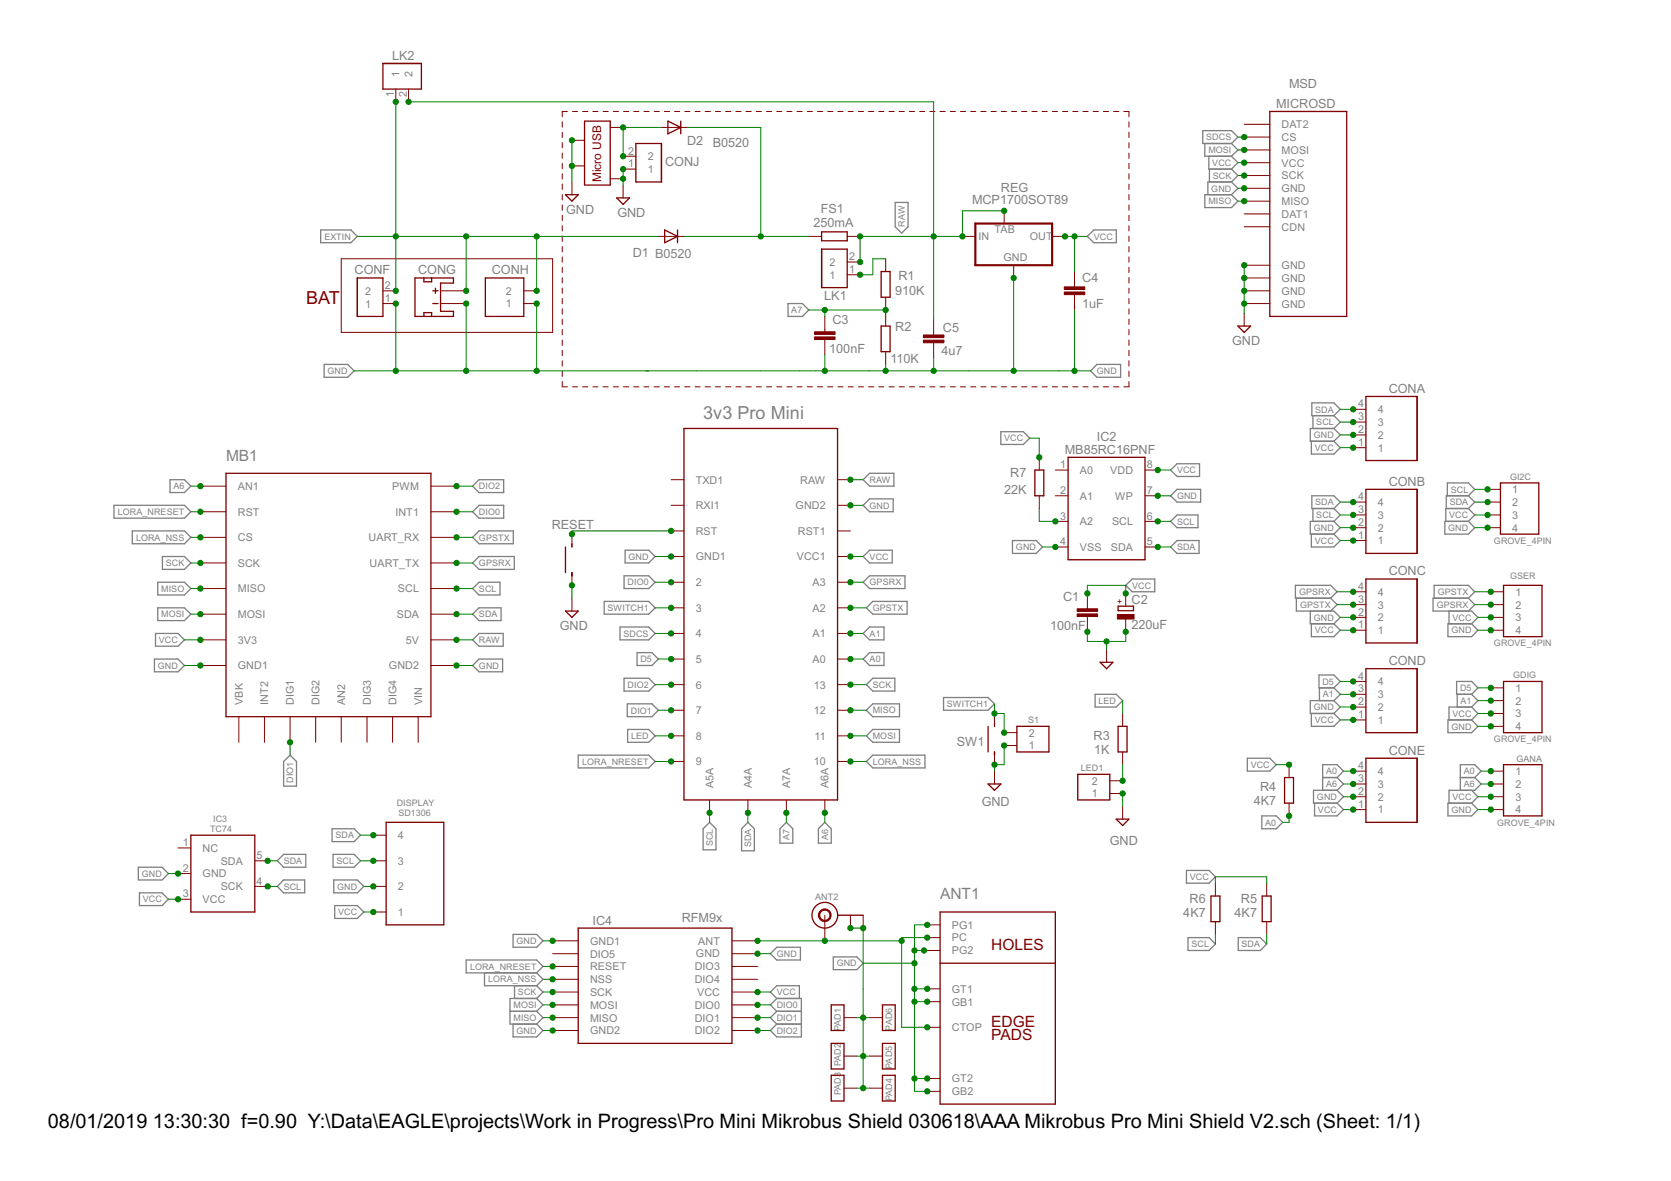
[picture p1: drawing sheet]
<svg xmlns="http://www.w3.org/2000/svg" width="297mm" height="210mm" viewBox="0 0 297 210" stroke-linecap="round" stroke-linejoin="round" font-family="sans-serif">
<g fill="none" stroke="#808080" stroke-width=".23">
<path d="M159.1 36h2.3v4.3l-1.1 1.1-1.2-1.1zM213.8 23.2h5.1l1.1 1.2-1.1 1.1h-5.1zM214.2 34.6h4.7l1.1 1.2-1.1 1.1h-4.7zM214.2 25.5v2.3h4.7M214.9 27.8v2.3h4M215 30.1v2.2M218.9 32.3l1.1 1.2-1.1 1.1M218.9 32.3h-4.2v2.3M218.9 27.8l1.1 1.1-1.1 1.2M218.9 25.5l1.1 1.1-1.1 1.2M218.9 30.1l1.1 1.1-1.1 1.1M57 40.9h5.4l1.1 1.1-1.1 1.1h-5.4z"/>
<path d="M140.1 54h2.5l1.2 1.1-1.2 1.1h-2.5zM193.3 42l1.1-1.1h4v2.2h-4zM57.6 64.8h4.2l1.1 1.1-1.1 1.2h-4.2zM177.9 76.7h4l1.1 1.2-1.1 1.1h-4zM195 64.8h4.2v2.3h-4.2l-1.1-1.2zM233.1 78.4v2.3h4l1.2-1.1-1.2-1.2M233.2 71.6h3.9l1.2 1.1-1.2 1.2h-3.9zM233.4 73.9v2.3M237.1 76.2h-4.2v2.2h4.2M237.1 76.2l1.2 1.1-1.2 1.1M237.1 73.9l1.2 1.1-1.2 1.2M20.3 89.8h12.5l1.1 1.2-1.1 1.1h-12.5z"/>
<path d="M23.5 94.4h9.3l1.1 1.1-1.1 1.1h-9.3zM28.9 98.9h3.9l1.1 1.2-1.1 1.1h-3.9zM30.2 85.3h2.6l1.1 1.1-1.1 1.1h-2.6zM84 91l1.2-1.2h4.3v2.3h-4.3zM84 86.4l1.2-1.1h4.3v2.2h-4.3zM84 95.5l1.2-1.1h6v2.2h-6zM111.1 97.8h4.2l1.2 1.1-1.2 1.2h-4.2zM153.4 89.8l1.2-1.1h4.2v2.3h-4.2zM153.4 98.9l1.2-1.1h4v2.3h-4zM154.6 84.1h4.3v2.3h-4.3l-1.2-1.1zM180 96.1h4.2l1.1 1.1-1.1 1.2h-4.2zM208.1 88.1l1.1-1.1h4.2v2.2h-4.2z"/>
<path d="M208.1 97.2l1.1-1.1h3.9v2.3h-3.9zM208.1 83.5l1.1-1.1h4v2.3h-4zM208.1 92.7l1.1-1.2h3.8v2.3h-3.8zM233.1 94.9v2.3h4l1.2-1.1-1.2-1.2M233.2 88.1h3.9l1.2 1.1-1.2 1.2h-3.9zM233.4 90.4v2.3M237.1 92.7l1.2 1.1-1.2 1.1M237.1 92.7h-4.2v2.2h4.2M237.1 90.4l1.2 1.1-1.2 1.2M256.8 92.7h4.2l1.1 1.1-1.1 1.1h-4.2zM257.3 88.1v-2.3h3.7l1.1 1.2-1.1 1.1M261 90.4l1.1 1.1-1.1 1.2"/>
<path d="M261 90.4h-4v2.3M261 88.1h-3.9v2.3M261 88.1l1.1 1.1-1.1 1.2M27.5 117.1h4.1l1.2 1.2-1.2 1.1h-4.1zM27.6 112.6h4l1.2 1.1-1.2 1.2h-4zM28 108h4.8l1.1 1.2-1.1 1.1h-4.8zM28 103.5h4.8l1.1 1.1-1.1 1.1h-4.8zM84 118.3l1.2-1.2h4.1v2.3h-4.1zM84 113.7l1.2-1.1h4.3v2.3h-4.3zM84 109.2l1.2-1.2h3.9v2.3h-3.9zM84 104.6l1.2-1.1h3.7v2.2h-3.7zM84 100.1l1.2-1.2h6.2v2.3h-6.2z"/>
<path d="M107.4 106.9h7.9l1.2 1.1-1.2 1.2h-7.9zM110.2 111.4h5.1l1.2 1.2-1.2 1.1h-5.1zM110.9 102.3h4.4l1.2 1.2-1.2 1.1h-4.4zM113.2 116h2.7l1.1 1.1-1.1 1.2h-2.7zM153.4 112.6l1.2-1.2h2.5v2.3h-2.5zM153.4 103.5l1.2-1.2h6.3v2.3h-6.3zM153.4 117.1l1.2-1.1h2.5v2.3h-2.5zM154 108l1.2-1.1h6v2.3h-6zM200.1 104l1.2-1.1h4v2.3h-4zM230.3 104h6.2l1.2 1.2-1.2 1.1h-6.2zM230.4 106.3v2.3h6.7l1.2 1.1-1.2 1.2M232.9 108.6v2.3h4.2"/>
<path d="M233.1 110.9v2.3h4l1.2-1.2-1.2-1.1M234.5 120h2.6l1.2 1.1-1.2 1.2h-2.6zM236.5 106.3l1.2 1.2-1.2 1.1M254.9 106.3v-2.3h6.1l1.1 1.2-1.1 1.1M257.4 110.9h4.2l1.1 1.1-1.1 1.2h-4.2zM257.6 108.6v2.3M261 106.3h-6.3v2.3h6.9l1.1 1.1-1.1 1.2M261 106.3l1.1 1.2-1.1 1.1M50.4 135.3l1.2-1.1 1.1 1.1v4.4h-2.3zM102.8 134.2h12.5l1.2 1.1-1.2 1.2h-12.5zM110.9 120.5h4.4l1.2 1.2-1.2 1.1h-4.4zM111.5 125.1h4.4l1.1 1.1-1.1 1.2h-4.4z"/>
<path d="M111.6 129.6h3.7l1.2 1.2-1.2 1.1h-3.7zM154 130.8l1.2-1.2h4.7v2.3h-4.7zM154 121.7l1.2-1.2h3.9v2.3h-3.9zM154 126.2l1.2-1.1h4.7v2.3h-4.7zM154 135.3l1.2-1.1h9.2v2.3h-9.2zM167.7 124h7.9l1.2 1.1-1.2 1.1h-7.9zM194.7 123.4h3.7l1.2 1.1-1.2 1.2h-3.7zM221.7 134.8h4l1.2 1.1-1.2 1.2h-4zM233.1 126.8v2.3h4l1.2-1.1-1.2-1.2M234.5 122.3v2.2M235.1 138.2h2.6M237.1 124.5h-4.2v2.3h4.2"/>
<path d="M237.1 124.5l1.2 1.2-1.2 1.1M237.1 122.3l1.2 1.1-1.2 1.1M237.7 138.2l1.1 1.1-1.1 1.2M237.7 138.2l1.1-1.1-1.1-1.2h-2.6v4.6M257.4 128h4.2l1.1 1.1-1.1 1.1h-4.2zM258.9 121.1h2.7l1.1 1.2-1.1 1.1h-2.7zM259 123.4v2.3M259.6 138.2h2.5M261.6 125.7h-4v2.3M261.6 125.7l1.1 1.1-1.1 1.2M261.6 123.4l1.1 1.1-1.1 1.2M262.1 138.2l1.2 1.1-1.2 1.2h-4.5v2.2"/>
<path d="M262.1 138.2l1.2-1.1-1.2-1.2h-2.5v4.6M24.6 154.1h4.2l1.1 1.2-1.1 1.1h-4.2zM24.8 158.7h4l1.1 1.1-1.1 1.2h-4zM50.4 156.4h3.8v2.3h-3.8l-1.1-1.2zM50.4 151.8h4v2.3h-4l-1.1-1.1zM59 147.3h3.9l1.2 1.1-1.2 1.2h-3.9zM59.2 151.8h3.7l1.2 1.2-1.2 1.1h-3.7zM59.3 156.4h4.2l1.2 1.1-1.2 1.2h-4.2zM126.1 146.2l1.2 1.1v3.7h-2.3v-3.7zM132.9 146.2l1.2 1.1v3.9h-2.3v-3.9zM139.8 146.2l1.1 1.1v2.6h-2.3v-2.6zM145.5 147.3l1.1-1.1 1.2 1.1v2.6h-2.3z"/>
<path d="M210.9 154.7h4l1.1 1.1-1.1 1.2h-4zM224.3 145h2.6l1.1 1.2-1.1 1.1h-2.6zM233.7 142.7v2.3h4l1.1-1.1-1.1-1.2M237.7 140.5l1.1 1.1-1.1 1.1M237.7 140.5h-4.2v2.2h4.2M257.4 142.7h4.2l1.1 1.2-1.1 1.1h-4.2zM261.6 140.5l1.1 1.1-1.1 1.1M59.5 161h4l1.2 1.1-1.2 1.1h-4zM82.9 170.6h12.5l1.1 1.2-1.1 1.1h-12.5zM86.1 172.9v2.3h9.3M90.7 179.7h4.7M91.2 166.1h4.2l1.1 1.1-1.1 1.2h-4.2z"/>
<path d="M91.5 175.2v2.3M95.4 177.5h-4.7v4.5h4.7M95.4 177.5l1.1 1.1-1.1 1.1M95.4 179.7l1.1 1.2-1.1 1.1M95.4 175.2l1.1 1.1-1.1 1.2M95.4 172.9l1.1 1.2-1.1 1.1M138.1 168.4h4.2v2.2h-4.2l-1.2-1.1zM138.1 177.5h4.4v6.8h-4.4l-1.2-1.1 1.2-1.2M138.1 179.7l-1.2 1.2 1.2 1.1M138.1 177.5l-1.2-1.2 1.2-1.1h4v2.3M138.1 177.5l-1.2 1.1 1.2 1.1M138.1 179.7h4.4"/>
<path d="M148.1 170.1h4.2l1.1 1.1-1.1 1.1h-4.2zM211.2 166.6h3.7l1.1 1.2-1.1 1.1h-3.7zM220.1 166.6h3.9l1.2 1.2-1.2 1.1h-3.9zM91.2 182v2.3h4.2l1.1-1.1-1.1-1.2M138.1 182h4.4"/>
</g>
<g fill="none" stroke="#800000" stroke-width=".18">
<path d="M70.4 15.8v2.3M72.6 15.8v2.3M100.9 19.8h-1v1M101.8 19.8h.9M103.6 19.8h.9M105.4 19.8h.9M107.2 19.8h.9M109 19.8h.9M110.8 19.8h1M112.6 19.8h1M114.5 19.8h.9M116.3 19.8h.9"/>
<path d="M118.1 19.8h.9M119.9 19.8h.9M121.7 19.8h.9M123.5 19.8h1M125.3 19.8h1M127.2 19.8h.9M129 19.8h.9M130.8 19.8h.9M132.6 19.8h.9M134.4 19.8h.9M136.2 19.8h1M138.1 19.8h.9"/>
<path d="M139.9 19.8h.9M141.7 19.8h.9M143.5 19.8h.9M145.3 19.8h.9M147.1 19.8h1M148.9 19.8h1M150.8 19.8h.9M152.6 19.8h.9M154.4 19.8h.9M156.2 19.8h.9M158 19.8h.9M159.8 19.8h1"/>
<path d="M161.6 19.8h1M163.5 19.8h.9M165.3 19.8h.9M167.1 19.8h.9M168.9 19.8h.9M170.7 19.8h.9M172.6 19.8h.9M174.3 19.8h1M176.2 19.8h.9M178 19.8h.9M179.8 19.8h.9M181.6 19.8h.9"/>
<path d="M183.4 19.8h1M185.3 19.8h.9M187.1 19.8h.9M188.9 19.8h.9M190.7 19.8h.9M192.5 19.8h.9M194.3 19.8h.9M196.1 19.8h1M198 19.8h.9M199.8 19.8h.9v1M99.9 21.7v.9M99.9 23.5v.9"/>
<path d="M99.9 25.4v.9M99.9 27.2v1M99.9 29v1M99.9 30.9v.9M99.9 32.7v1M99.9 34.6v.9M99.9 36.4v1M99.9 38.3v.9M101.7 32.3v2.3M101.7 29.5h2.2M101.7 24.9h2.2M108.5 22.6h2.3"/>
<path d="M108.5 31.8h2.3M110.8 32.9v2.3M110.8 30.1h2.2M110.8 27.8h2.2M117.6 22.6h4.6M178.5 37.5v2.2M200.7 21.7v.9M200.7 23.5v.9M200.7 25.4v.9M200.7 27.2v1M200.7 29v1M200.7 30.9v.9"/>
<path d="M200.7 32.7v1M200.7 34.6v.9M200.7 36.4v1M200.7 38.3v.9M221.2 38h4.5M221.2 24.4h4.5M221.2 26.6h4.5M221.2 28.9h4.5M221.2 31.2h4.5M221.2 33.5h4.5M221.2 35.8h4.5M221.2 22.1h4.5"/>
<path d="M60.7 46h37.5v13.1h-37.5zM68.1 51.7h2.3M68.1 54h2.3M78.3 51.7h4.6M78.3 54h4.6M93.1 51.7h2.3M93.1 54h2.3M99.9 40.1v1M99.9 42v.9M99.9 43.8v1M99.9 45.7v.9M99.9 47.5v1"/>
<path d="M99.9 49.3v1M99.9 51.2v.9M99.9 53v1M99.9 54.9v.9M99.9 56.7v1M99.9 58.6v.9M117 42h4.6M143.8 42h2.2M146.6 56.2v2.8M150.6 42h2.3M150.6 48.8h2.3M150.6 46.6h2.3"/>
<path d="M157.4 46v2.3M157.4 52.8v2.3M157.4 55.7v2.3M166 56.8v2.7M171.1 42h2.3M180.2 47.1v2.3M187 42h2.3M191 48.3v2.7M191 52.4v2.7M200.7 40.1v1M200.7 42v.9M200.7 43.8v1"/>
<path d="M200.7 45.7v.9M200.7 47.5v1M200.7 49.3v1M200.7 51.2v.9M200.7 53v1M200.7 54.9v.9M200.7 56.7v1M200.7 58.6v.9M221.2 47.1h4.5M221.2 49.4h4.5M221.2 51.7h4.5M221.2 54h4.5"/>
<path d="M221.2 40.3h4.5M221.2 55.7v2.3M99.9 67.8v.9h1M99.9 60.4v1M99.9 62.3v.9M99.9 64.1v1M99.9 66v.9M101.8 68.7h.9M103.6 68.7h.9M105.4 68.7h.9M107.2 68.7h.9M109 68.7h.9"/>
<path d="M110.8 68.7h1M112.6 68.7h1M114.5 68.7h.9M116.3 68.7h.9M118.1 68.7h.9M119.9 68.7h.9M121.7 68.7h.9M123.5 68.7h1M125.3 68.7h1M127.2 68.7h.9M129 68.7h.9M130.8 68.7h.9"/>
<path d="M132.6 68.7h.9M134.4 68.7h.9M136.2 68.7h1M138.1 68.7h.9M139.9 68.7h.9M141.7 68.7h.9M143.5 68.7h.9M145.3 68.7h.9M146.6 60.3v2.8M147.1 68.7h1M148.9 68.7h1M150.8 68.7h.9"/>
<path d="M152.6 68.7h.9M154.4 68.7h.9M156.2 68.7h.9M157.4 62.5v2.3M158 68.7h.9M159.8 68.7h1M161.6 68.7h1M163.5 68.7h.9M165.3 68.7h.9M166 60.9v2.7M167.1 68.7h.9M168.9 68.7h.9"/>
<path d="M170.7 68.7h.9M172.6 68.7h.9M174.3 68.7h1M176.2 68.7h.9M178 68.7h.9M179.8 68.7h.9M181.6 68.7h.9M183.4 68.7h1M185.3 68.7h.9M187.1 68.7h.9M188.9 68.7h.9M190.7 68.7h.9"/>
<path d="M192.5 68.7h.9M194.3 68.7h.9M196.1 68.7h1M198 68.7h.9M200.7 60.4v1M200.7 62.3v.9M200.7 64.1v1M200.7 66v.9M200.7 67.8v.9h-.9M240.5 79.6h2.3M240.5 77.3h2.3M240.5 75h2.3"/>
<path d="M240.5 72.7h2.3M35.6 95.5h4.6M35.6 91h4.6M35.6 86.4h4.6M76.6 95.5h4.6M76.6 91h4.6M76.6 86.4h4.6M101.7 94.9v2.3M119.3 85.3h2.3M119.3 89.8h2.3M119.3 94.4h2.3M119.3 98.9h2.3"/>
<path d="M148.9 85.3h2.3M148.9 89.8h2.3M148.9 94.4h2.3M148.9 98.9h2.3M184.7 81.3v2.2M184.7 88.1v2.3M187.6 83.5h2.3M187.6 88.1h2.3M187.6 92.7h2.3M187.6 97.2h2.3M203.5 83.5h2.3M203.5 88.1h2.3"/>
<path d="M203.5 92.7h2.3M203.5 97.2h2.3M240.5 96.1h2.3M240.5 93.8h2.3M240.5 91.5h2.3M240.5 89.2h2.3M264.4 93.8h2.3M264.4 91.5h2.3M264.4 89.2h2.3M264.4 87h2.3M35.6 118.3h4.6M35.6 113.7h4.6"/>
<path d="M35.6 109.2h4.6M35.6 104.6h4.6M35.6 100.1h4.6M76.6 118.3h4.6M76.6 113.7h4.6M76.6 109.2h4.6M76.6 104.6h4.6M76.6 100.1h4.6M101.7 101.8v2.2M101.7 106.3v2.3M119.3 103.5h2.3M119.3 108h2.3"/>
<path d="M119.3 112.6h2.3M119.3 117.1h2.3M148.9 103.5h2.3M148.9 108h2.3M148.9 112.6h2.3M148.9 117.1h2.3M193.3 105.5v2.7M193.3 109.6v2.7M196.7 115.4v2.3M200.1 105.5v2.2M200.1 110v2.3M240.5 112h2.3"/>
<path d="M240.5 109.7h2.3M240.5 107.5h2.3M240.5 105.2h2.3M265 112h2.3M265 109.7h2.3M265 107.5h2.3M265 105.2h2.3M42.5 127.4v4.5M47 127.4v4.5M51.6 127.4v4.5M56.1 127.4v4.5M60.7 127.4v4.5"/>
<path d="M65.2 127.4v4.5M69.8 127.4v4.5M74.3 127.4v4.5M119.3 121.7h2.3M119.3 126.2h2.3M119.3 130.8h2.3M119.3 135.3h2.3M148.9 121.7h2.3M148.9 126.2h2.3M148.9 130.8h2.3M148.9 135.3h2.3M176.8 126.8v2.3"/>
<path d="M176.8 133.6v2.3M176.8 137.1v2.2M178.5 132.5h2.3M178.5 130.2h2.3M197.3 138.8h2.3M199.6 126.8v2.3M199.6 133.6v2.3M229.2 135.9v2.3M240.5 128h2.3M240.5 125.7h2.3M240.5 123.4h2.3M240.5 121.1h2.3"/>
<path d="M240.5 139.3h2.3M240.5 137.1h2.3M265 139.3h2.3M265 137.1h2.3M265 122.3h2.3M265 124.5h2.3M265 126.8h2.3M265 129.1h2.3M31.6 150.7h2.3M31.6 155.3h2.3M31.6 159.8h2.3M45.3 157.5h2.3"/>
<path d="M45.3 153h2.3M66.4 157.5h2.2M66.4 153h2.2M66.4 148.4h2.2M126.1 142.2v2.3M132.9 142.2v2.3M139.8 142.2v2.3M146.6 142.2v2.3M197.3 141h2.3M199.6 143.3v2.3M216 157v2.3M225.2 157v2.3"/>
<path d="M229.2 142.7v2.3M240.5 143.9h2.3M240.5 141.6h2.3M265 143.9h2.3M265 141.6h2.3M66.4 162.1h2.2M98.2 167.2h4.6M98.2 169.5h4.6M98.2 171.8h4.6M98.2 174.1h4.6M98.2 176.3h4.6M98.2 178.6h4.6"/>
<path d="M130.1 167.2h4.6M130.1 169.5h4.6M130.1 171.8h4.6M130.1 174.1h4.6M130.1 176.3h4.6M130.1 178.6h4.6M146.6 162.7v4.5M151.2 162.7v2.3M153.4 162.7v2.3M164.8 166.6h2.3M164.8 175.7h2.3M164.8 178h2.3"/>
<path d="M164.8 164.4h2.3M164.8 168.9h2.3M216 163.8v2.3M225.2 163.8v2.3M98.2 180.9h4.6M98.2 183.2h4.6M130.1 180.9h4.6M130.1 183.2h4.6M150 180.9h2.3M150 187.7h2.3M150 193.4h2.3M154.6 180.9h2.3"/>
<path d="M154.6 187.7h2.3M154.6 193.4h2.3M164.8 182.6h2.3M164.8 191.7h2.3M164.8 194h2.3"/>
</g>
<g fill="none" stroke="#800000" stroke-width=".23">
<path d="M68.1 11.3h6.8v4.5h-6.8zM225.7 19.8h13.7v36.4h-13.7zM100.5 34.6h2.3l-1.1 1.2zM103.9 21.6v11.3M103.9 21.5h4.6v11.4h-4.6M109.6 35.2h2.3l-1.1 1.1zM113 25.5h4.6v6.8h-4.6zM118.7 21.5l2.3 1.1-2.3 1.2zM121 21.5v2.3M63.5 49.4h4.6v6.8h-4.6zM73.8 49.4h6.8v.9h-2.3v5h2.3v.9h-6.8zM75.4 49.4v.7h1.3v-.7"/>
<path d="M75.4 56.2v-.6h1.3v.6M76.9 51.7h1M76.9 54h1M77.4 51.2v.9M86.3 49.4h6.8v6.8h-6.8zM118.2 40.9l2.2 1.1-2.2 1.1zM120.4 40.9v2.2M146 41.2h4.6v1.6h-4.6zM146 44.3h4.6v6.8h-4.6zM156.6 58h1.6v4.5h-1.6zM156.6 48.3h1.6v4.5h-1.6zM220 58h2.3l-1.1 1.1z"/>
<path d="M121.6 76.2h27.3v66h-27.3zM242.8 70.5h9.1v11.4h-9.1zM40.2 84.1h36.4v43.3h-36.4zM100.5 97.2v4.6M101.7 96.6v.6M184 83.5h1.5v4.6h-1.5zM189.9 81.3h13.6v18.2h-13.6zM242.8 87h9.1v11.4h-9.1zM266.7 85.8h6.8v9.1h-6.8zM100.5 108.6h2.3l-1.1 1.1zM101.7 101.8v.5M195.6 117.7h2.2l-1.1 1.2z"/>
<path d="M198.8 107.7h2.7v.8h-2.7zM242.8 102.9h9.1v11.4h-9.1zM242.8 118.9h9.1v11.3h-9.1zM267.3 104h6.8v9.2h-6.8zM175.6 129.1v4.5M175.6 139.3h2.3l-1.1 1.2zM176.8 128.5v.6M176.8 133.6v.6M180.8 129.1h5.7v4.5h-5.7zM191.6 137.6h5.7v4.6h-5.7zM198.8 129.1h1.5v4.5h-1.5zM228.3 138.2h1.6v4.5h-1.6z"/>
<path d="M242.8 134.8h9.1v11.4h-9.1zM267.3 121.1h6.8v9.1h-6.8zM267.3 135.9h6.8v9.1h-6.8zM33.9 148.4h11.4v13.7h-11.4zM68.6 146.2h10.3v18.2h-10.3zM198.4 145.6h2.3l-1.1 1.1zM215.3 159.3h1.6v4.5h-1.6zM224.4 159.3h1.6v4.5h-1.6zM102.8 165h27.3v20.4h-27.3zM147.8 178.6h2.2v4.6h-2.2zM148.9 162.7h4.5M156.9 178.6h2.2v4.6h-2.2z"/>
<path d="M167.1 162.1h20.5v34.1h-20.5zM167.1 171.2h20.5M147.8 185.4h2.2v4.6h-2.2zM147.8 191.1h2.2v4.6h-2.2zM156.9 185.4h2.2v4.6h-2.2zM156.9 191.1h2.2v4.6h-2.2z"/>
<circle cx="146.6" cy="162.7" r="2.29"/>
</g>
<g fill="#800000" stroke="#800000" stroke-width=".18">
<path d="M164.1 60.5h3.7v.4h-3.7z"/>
<path d="M164.1 59.5h3.7v.5h-3.7z"/>
<path d="M189.2 51.9h3.6v.5h-3.6z"/>
<path d="M189.2 51h3.6v.5h-3.6z"/>
<path d="M144.8 59.9h3.6v.4h-3.6z"/>
<path d="M144.8 59h3.6v.4h-3.6z"/>
<path d="M191.5 109.1h3.6v.5h-3.6z"/>
<path d="M191.5 108.2h3.6v.5h-3.6z"/>
<path d="M198.6 109.2h3v.8h-3z"/>
</g>
<path d="M173.4 39.7h13.6v7.4h-13.6z" fill="none" stroke="#800000" stroke-width=".38"/>
<path d="M145.9 161.8a1.13 1.13 0 0 1 1.7 .4 1.13 1.13 0 0 1-.7 1.6 1.13 1.13 0 0 1-1.4-1.1h.2a.9 .9 0 0 1 1.3-.9 .9 .9 0 0 1 .2 1.5 .9 .9 0 0 1-1.4-.4l-.1-.2h-.2v-.4z" fill-rule="evenodd" fill="#800000" stroke="#800000" stroke-width=".18"/>
<g fill="none" stroke="#008000" stroke-width=".18">
<path d="M70.4 18.1v33.6M72.6 18.1h93.4v38.7M101.7 24.9v7.4M110.8 30.1v2.8M117.6 22.6h-6.8v5.2M122.2 22.6h13v19.4M178.5 37.5h-7.4v4.5h-18.2v4.6M220 33.5h1.2M220 28.9h1.2M220 24.4h1.2M220 26.6h1.2M220 35.8h1.2"/>
<path d="M220 31.2h1.2M63.5 42h53.5M70.4 54v11.9M82.9 42v9.7M82.9 54v11.9M95.4 42v9.7M95.4 54v11.9M121.6 42h22.2M143.8 55.1h13.6v.6M146.6 55.1v1.1M157.4 46h-2.2v2.8h-2.3M180.2 49.4v16.5"/>
<path d="M189.3 42h4M191 42v6.3M191 55.1v10.8M221.2 47.1v8.6M62.9 65.9h131M146.6 63.1v2.8M157.4 64.8v1.1M166 63.6v2.3M183 77.9h1.7v3.4M238.3 77.3h2.2M238.3 79.6h2.2M238.3 72.7h2.2"/>
<path d="M238.3 75h2.2M33.9 91h1.7M33.9 86.4h1.7M33.9 95.5h1.7M81.2 91h2.8M81.2 86.4h2.8M81.2 95.5h2.8M116.5 98.9h2.8M119.3 94.4h-17.6v.5M151.2 89.8h2.2M151.2 98.9h2.2M151.2 85.3h2.2"/>
<path d="M184.7 90.4v2.3h2.9M185.3 97.2h2.3M205.8 88.1h2.3M205.8 97.2h2.3M205.8 83.5h2.3M205.8 92.7h2.3M238.3 93.8h2.2M238.3 96.1h2.2M238.3 91.5h2.2M238.3 89.2h2.2M262.1 93.8h2.3M262.1 91.5h2.3"/>
<path d="M262.1 89.2h2.3M262.1 87h2.3M32.8 118.3h2.8M32.8 113.7h2.8M33.9 109.2h1.7M33.9 104.6h1.7M33.9 100.1h1.7M81.2 118.3h2.8M81.2 113.7h2.8M81.2 109.2h2.8M81.2 104.6h2.8M81.2 100.1h2.8"/>
<path d="M101.7 104v2.3M116.5 112.6h2.8M116.5 103.5h2.8M116.5 108h2.8M117 117.1h2.3M151.2 112.6h2.2M151.2 103.5h2.2M151.2 108h2.8M151.2 117.1h2.2M193.3 105.5v-1.5h6.8v1.5M193.3 112.3v1.7h6.8v-1.7M196.7 114v1.4"/>
<path d="M237.7 107.5h2.8M237.7 105.2h2.8M238.3 109.7h2.2M238.3 112h2.2M262.1 107.5h2.9M262.1 105.2h2.9M262.7 109.7h2.3M262.7 112h2.3M51.6 131.9v2.3M116.5 130.8h2.8M116.5 121.7h2.8M116.5 135.3h2.8"/>
<path d="M117 126.2h2.3M151.2 130.8h2.8M151.2 121.7h2.8M151.2 126.2h2.8M151.2 135.3h2.8M176.8 125.1v1.7h1.7v3.4M178.5 132.5v3.4h-1.7v1.2M199.6 124.5v2.3M199.6 135.9v2.9M226.9 135.9h2.3M238.3 125.7h2.2M238.3 128h2.2"/>
<path d="M238.3 123.4h2.2M238.3 121.1h2.2M238.8 139.3h1.7M238.8 137.1h1.7M262.7 129.1h2.3M262.7 126.8h2.3M262.7 124.5h2.3M262.7 122.3h2.3M263.3 139.3h1.7M263.3 137.1h1.7M29.9 155.3h1.7M29.9 159.8h1.7"/>
<path d="M47.6 157.5h1.7M47.6 153h1.7M64.1 153h2.3M64.1 148.4h2.3M64.7 157.5h1.7M126.1 144.5v1.7M132.9 144.5v1.7M139.8 144.5v1.7M146.6 144.5v1.7M199.6 141v2.3M216 157v-1.2h9.2v1.2M229.2 145v1.2h-1.2"/>
<path d="M238.8 141.6h1.7M238.8 143.9h1.7M262.7 141.6h2.3M262.7 143.9h2.3M64.7 162.1h1.7M96.5 167.2h1.7M96.5 176.3h1.7M96.5 178.6h1.7M96.5 171.8h1.7M96.5 174.1h1.7M134.7 169.5h2.2M134.7 167.2h25.6"/>
<path d="M134.7 176.3h2.2M134.7 178.6h2.2M151.2 165h2.2v28.4M153.4 171.2h9.2M162.6 168.9h2.2M162.6 175.7h2.2M162.6 178h2.2M164.8 164.4h-2.2v29.6h2.2M164.8 166.6h-4.5v16h4.5M216 166.1v1.7M225.2 166.1v1.7M96.5 180.9h1.7"/>
<path d="M96.5 183.2h1.7M134.7 180.9h2.2M134.7 183.2h2.2M152.3 187.7h2.3M152.3 180.9h2.3M152.3 193.4h2.3M162.6 191.7h2.2"/>
</g>
<g fill="#008000" stroke="#008000" stroke-width=".18">
<circle cx="221.2" cy="33.5" r=".47"/>
<circle cx="221.2" cy="54" r=".47"/>
<circle cx="221.2" cy="51.7" r=".47"/>
<circle cx="221.2" cy="49.4" r=".47"/>
<circle cx="221.2" cy="47.1" r=".47"/>
<circle cx="199.6" cy="141" r=".47"/>
<circle cx="101.7" cy="29.5" r=".47"/>
<circle cx="101.7" cy="24.9" r=".47"/>
<circle cx="110.8" cy="31.8" r=".47"/>
<circle cx="110.8" cy="30.1" r=".47"/>
<circle cx="82.9" cy="54" r=".47"/>
<circle cx="82.9" cy="65.9" r=".47"/>
<circle cx="95.4" cy="54" r=".47"/>
<circle cx="95.4" cy="65.9" r=".47"/>
<circle cx="70.4" cy="65.9" r=".47"/>
<circle cx="70.4" cy="54" r=".47"/>
<circle cx="240.5" cy="93.8" r=".47"/>
<circle cx="191" cy="65.9" r=".47"/>
<circle cx="180.2" cy="49.4" r=".47"/>
<circle cx="146.6" cy="65.9" r=".47"/>
<circle cx="157.4" cy="65.9" r=".47"/>
<circle cx="166" cy="65.9" r=".47"/>
<circle cx="180.2" cy="65.9" r=".47"/>
<circle cx="196.7" cy="114" r=".47"/>
<circle cx="200.1" cy="112.3" r=".47"/>
<circle cx="193.3" cy="112.3" r=".47"/>
<circle cx="176.8" cy="135.9" r=".47"/>
<circle cx="178.5" cy="132.5" r=".47"/>
<circle cx="240.5" cy="77.3" r=".47"/>
<circle cx="31.6" cy="155.3" r=".47"/>
<circle cx="205.8" cy="88.1" r=".47"/>
<circle cx="187.6" cy="97.2" r=".47"/>
<circle cx="35.6" cy="118.3" r=".47"/>
<circle cx="81.2" cy="118.3" r=".47"/>
<circle cx="134.7" cy="169.5" r=".47"/>
<circle cx="153.4" cy="187.7" r=".47"/>
<circle cx="153.4" cy="180.9" r=".47"/>
<circle cx="153.4" cy="193.4" r=".47"/>
<circle cx="162.6" cy="171.2" r=".47"/>
<circle cx="162.6" cy="191.7" r=".47"/>
<circle cx="162.6" cy="175.7" r=".47"/>
<circle cx="162.6" cy="178" r=".47"/>
<circle cx="162.6" cy="168.9" r=".47"/>
<circle cx="164.8" cy="164.4" r=".47"/>
<circle cx="164.3" cy="168.9" r=".47"/>
<circle cx="164.8" cy="175.7" r=".47"/>
<circle cx="164.8" cy="178" r=".47"/>
<circle cx="164.8" cy="191.7" r=".47"/>
<circle cx="164.8" cy="194" r=".47"/>
<circle cx="151.2" cy="165" r=".47"/>
<circle cx="153.4" cy="165" r=".47"/>
<circle cx="98.2" cy="183.2" r=".47"/>
<circle cx="98.2" cy="167.2" r=".47"/>
<circle cx="240.5" cy="109.7" r=".47"/>
<circle cx="151.2" cy="89.8" r=".47"/>
<circle cx="119.3" cy="98.9" r=".47"/>
<circle cx="66.4" cy="157.5" r=".47"/>
<circle cx="240.5" cy="125.7" r=".47"/>
<circle cx="240.5" cy="141.6" r=".47"/>
<circle cx="264.4" cy="93.8" r=".47"/>
<circle cx="265" cy="112" r=".47"/>
<circle cx="265" cy="129.1" r=".47"/>
<circle cx="265" cy="143.9" r=".47"/>
<circle cx="101.7" cy="104" r=".47"/>
<circle cx="221.2" cy="28.9" r=".47"/>
<circle cx="240.5" cy="96.1" r=".47"/>
<circle cx="191" cy="42" r=".47"/>
<circle cx="189.3" cy="42" r=".47"/>
<circle cx="200.1" cy="105.5" r=".47"/>
<circle cx="193.3" cy="105.5" r=".47"/>
<circle cx="240.5" cy="79.6" r=".47"/>
<circle cx="31.6" cy="159.8" r=".47"/>
<circle cx="205.8" cy="83.5" r=".47"/>
<circle cx="184.7" cy="81.3" r=".47"/>
<circle cx="35.6" cy="113.7" r=".47"/>
<circle cx="134.7" cy="176.3" r=".47"/>
<circle cx="240.5" cy="112" r=".47"/>
<circle cx="151.2" cy="98.9" r=".47"/>
<circle cx="66.4" cy="162.1" r=".47"/>
<circle cx="240.5" cy="143.9" r=".47"/>
<circle cx="240.5" cy="128" r=".47"/>
<circle cx="229.2" cy="135.9" r=".47"/>
<circle cx="264.4" cy="91.5" r=".47"/>
<circle cx="265" cy="109.7" r=".47"/>
<circle cx="265" cy="126.8" r=".47"/>
<circle cx="265" cy="141.6" r=".47"/>
<circle cx="240.5" cy="89.2" r=".47"/>
<circle cx="240.5" cy="72.7" r=".47"/>
<circle cx="47.6" cy="153" r=".47"/>
<circle cx="205.8" cy="97.2" r=".47"/>
<circle cx="81.2" cy="109.2" r=".47"/>
<circle cx="132.9" cy="144.5" r=".47"/>
<circle cx="66.4" cy="148.4" r=".47"/>
<circle cx="264.4" cy="89.2" r=".47"/>
<circle cx="240.5" cy="91.5" r=".47"/>
<circle cx="240.5" cy="75" r=".47"/>
<circle cx="47.6" cy="157.5" r=".47"/>
<circle cx="205.8" cy="92.7" r=".47"/>
<circle cx="81.2" cy="104.6" r=".47"/>
<circle cx="126.1" cy="144.5" r=".47"/>
<circle cx="66.4" cy="153" r=".47"/>
<circle cx="264.4" cy="87" r=".47"/>
<circle cx="95.4" cy="42" r=".47"/>
<circle cx="95.4" cy="51.7" r=".47"/>
<circle cx="82.9" cy="42" r=".47"/>
<circle cx="82.9" cy="51.7" r=".47"/>
<circle cx="70.4" cy="42" r=".47"/>
<circle cx="70.4" cy="51.7" r=".47"/>
<circle cx="70.4" cy="18.1" r=".47"/>
<circle cx="221.2" cy="24.4" r=".47"/>
<circle cx="119.3" cy="112.6" r=".47"/>
<circle cx="199.6" cy="138.8" r=".47"/>
<circle cx="110.8" cy="22.6" r=".47"/>
<circle cx="110.8" cy="27.8" r=".47"/>
<circle cx="135.2" cy="42" r=".47"/>
<circle cx="157.4" cy="55.1" r=".47"/>
<circle cx="146.6" cy="55.1" r=".47"/>
<circle cx="139.8" cy="144.5" r=".47"/>
<circle cx="166" cy="42" r=".47"/>
<circle cx="72.6" cy="18.1" r=".47"/>
<circle cx="152.9" cy="46.6" r=".47"/>
<circle cx="152.9" cy="42" r=".47"/>
<circle cx="171.1" cy="42" r=".47"/>
<circle cx="178.5" cy="37.5" r=".47"/>
<circle cx="151.2" cy="85.3" r=".47"/>
<circle cx="81.2" cy="113.7" r=".47"/>
<circle cx="152.9" cy="48.8" r=".47"/>
<circle cx="187.6" cy="92.7" r=".47"/>
<circle cx="119.3" cy="130.8" r=".47"/>
<circle cx="81.2" cy="91" r=".47"/>
<circle cx="119.3" cy="103.5" r=".47"/>
<circle cx="134.7" cy="178.6" r=".47"/>
<circle cx="119.3" cy="108" r=".47"/>
<circle cx="176.8" cy="126.8" r=".47"/>
<circle cx="178.5" cy="130.2" r=".47"/>
<circle cx="81.2" cy="86.4" r=".47"/>
<circle cx="134.7" cy="183.2" r=".47"/>
<circle cx="119.3" cy="121.7" r=".47"/>
<circle cx="98.2" cy="178.6" r=".47"/>
<circle cx="35.6" cy="109.2" r=".47"/>
<circle cx="151.2" cy="130.8" r=".47"/>
<circle cx="221.2" cy="26.6" r=".47"/>
<circle cx="98.2" cy="180.9" r=".47"/>
<circle cx="35.6" cy="104.6" r=".47"/>
<circle cx="151.2" cy="126.2" r=".47"/>
<circle cx="221.2" cy="35.8" r=".47"/>
<circle cx="98.2" cy="176.3" r=".47"/>
<circle cx="151.2" cy="121.7" r=".47"/>
<circle cx="35.6" cy="100.1" r=".47"/>
<circle cx="221.2" cy="31.2" r=".47"/>
<circle cx="164.8" cy="166.6" r=".47"/>
<circle cx="164.8" cy="182.6" r=".47"/>
<circle cx="134.7" cy="167.2" r=".47"/>
<circle cx="160.3" cy="167.2" r=".47"/>
<circle cx="146.6" cy="167.2" r=".47"/>
<circle cx="98.2" cy="171.8" r=".47"/>
<circle cx="119.3" cy="135.3" r=".47"/>
<circle cx="35.6" cy="91" r=".47"/>
<circle cx="98.2" cy="174.1" r=".47"/>
<circle cx="151.2" cy="135.3" r=".47"/>
<circle cx="35.6" cy="95.5" r=".47"/>
<circle cx="35.6" cy="86.4" r=".47"/>
<circle cx="146.6" cy="144.5" r=".47"/>
<circle cx="240.5" cy="139.3" r=".47"/>
<circle cx="265" cy="139.3" r=".47"/>
<circle cx="51.6" cy="131.9" r=".47"/>
<circle cx="134.7" cy="180.9" r=".47"/>
<circle cx="119.3" cy="126.2" r=".47"/>
<circle cx="81.2" cy="95.5" r=".47"/>
<circle cx="240.5" cy="107.5" r=".47"/>
<circle cx="151.2" cy="108" r=".47"/>
<circle cx="265" cy="105.2" r=".47"/>
<circle cx="81.2" cy="100.1" r=".47"/>
<circle cx="240.5" cy="105.2" r=".47"/>
<circle cx="151.2" cy="103.5" r=".47"/>
<circle cx="265" cy="107.5" r=".47"/>
<circle cx="151.2" cy="112.6" r=".47"/>
<circle cx="240.5" cy="123.4" r=".47"/>
<circle cx="265" cy="124.5" r=".47"/>
<circle cx="119.3" cy="117.1" r=".47"/>
<circle cx="240.5" cy="121.1" r=".47"/>
<circle cx="265" cy="122.3" r=".47"/>
<circle cx="229.2" cy="145" r=".47"/>
<circle cx="151.2" cy="117.1" r=".47"/>
<circle cx="240.5" cy="137.1" r=".47"/>
<circle cx="265" cy="137.1" r=".47"/>
<circle cx="119.3" cy="94.4" r=".47"/>
<circle cx="101.7" cy="94.9" r=".47"/>
</g>
<g font-size="4">
<text x="8.5" y="200.4">08/01/2019</text>
<text x="27.2" y="200.4">13:30:30 f=0.90 Y:\Data\EAGLE\projects\Work in Progress\Pro Mini Mikrobus Shield 030618\AAA Mikrobus Pro Mini Shield V2.sch (Sheet: 1/1)</text>
</g>
<text font-size="3.6" fill="#800000" x="54.4" y="54">BAT</text>
<text font-size="3.6" fill="#808080" x="125" y="74.4">3v3 Pro Mini</text>
<g font-size="3.1" fill="#808080">
<text x="40.2" y="81.8">MB1</text>
<text x="167.1" y="159.8">ANT1</text>
</g>
<g font-size="3.1" fill="#800000">
<text x="176.2" y="168.9">HOLES</text>
<text x="176.2" y="184.9">PADS</text>
<text x="176.2" y="182.6">EDGE</text>
</g>
<g font-size="2.5" fill="#808080">
<text x="69.7" y="10.6">LK2</text>
<text x="229.1" y="15.7">MSD</text>
<text x="226.9" y="19.2">MICROSD</text>
<text x="118.2" y="29.4">CONJ</text>
<text x="122.1" y="25.8">D2 B0520</text>
<text x="177.9" y="34">REG</text>
<text x="100.6" y="38">GND</text>
<text x="109.7" y="38.6">GND</text>
<text x="144.6" y="40.4">250mA</text>
<text x="145.9" y="37.8">FS1</text>
<text x="172.8" y="36.3">MCP1700SOT89</text>
<text x="112.5" y="45.7">D1 B0520</text>
<text x="63" y="48.8">CONF</text>
<text x="74.3" y="48.7">CONG</text>
<text x="87.4" y="48.7">CONH</text>
<text x="146.5" y="53.3">LK1</text>
<text x="159.1" y="52.4">910K</text>
<text x="159.7" y="49.8">R1</text>
<text x="192.4" y="50.2">C4</text>
<text x="148" y="57.6">C3</text>
<text x="159.1" y="58.9">R2</text>
<text x="167.6" y="59">C5</text>
<text x="192.4" y="54.8">1uF</text>
<text x="147.4" y="62.7">100nF</text>
<text x="158.3" y="64.6">110K</text>
<text x="167.3" y="63">4u7</text>
<text x="219" y="61.4">GND</text>
<text x="246.9" y="69.8">CONA</text>
<text x="189.3" y="80.7">MB85RC16PNF</text>
<text x="195" y="78.4">IC2</text>
<text x="178.5" y="87.9">22K</text>
<text x="179.6" y="84.8">R7</text>
<text x="246.9" y="86.3">CONB</text>
<text x="98.1" y="93.9">RESET</text>
<text x="189" y="106.8">C1</text>
<text x="201.1" y="107.3">C2</text>
<text x="246.9" y="102.3">CONC</text>
<text x="99.5" y="112">GND</text>
<text x="186.7" y="112">100nF</text>
<text x="201.1" y="111.9">220uF</text>
<text x="246.9" y="118.2">COND</text>
<text x="194.4" y="131.4">R3</text>
<text x="170.1" y="132.6">SW1</text>
<text x="194.5" y="134">1K</text>
<text x="246.9" y="134.1">CONE</text>
<text x="174.5" y="143.3">GND</text>
<text x="222.9" y="143.1">4K7</text>
<text x="224" y="140.6">R4</text>
<text x="197.3" y="150.1">GND</text>
<text x="211.5" y="160.5">R6</text>
<text x="220.6" y="160.5">R5</text>
<text x="105.3" y="164.3">IC4</text>
<text x="121.2" y="163.8">RFM9x</text>
<text x="210.3" y="163">4K7</text>
<text x="219.5" y="163">4K7</text>
</g>
<text font-size="2.4" fill="#800000" x="106.8" y="32.4" transform="rotate(-90 106.8 32.4)">Micro USB</text>
<g font-size="2.1" fill="#808080">
<text x="70" y="17.2" transform="rotate(-90 70 17.2)">1</text>
<text x="71" y="13.7" transform="rotate(-90 71 13.7)">1</text>
<text x="72.3" y="17.2" transform="rotate(-90 72.3 17.2)">2</text>
<text x="73.3" y="13.7" transform="rotate(-90 73.3 13.7)">2</text>
<text x="227.8" y="22.8">DAT2</text>
<text x="111.6" y="29.7">1</text>
<text x="111.6" y="27.5">2</text>
<text x="115.1" y="28.5">2</text>
<text x="227.8" y="25.1">CS</text>
<text x="227.8" y="27.3">MOSI</text>
<text x="227.8" y="29.6">VCC</text>
<text x="115.1" y="30.7">1</text>
<text x="227.8" y="31.9">SCK</text>
<text x="227.8" y="34.2">GND</text>
<text x="176.8" y="41.4">TAB</text>
<text x="227.8" y="38.7">DAT1</text>
<text x="227.8" y="36.4">MISO</text>
<text x="227.8" y="41">CDN</text>
<text x="147.4" y="47.3">2</text>
<text x="150.9" y="46.2">2</text>
<text x="173.9" y="42.6">IN</text>
<text x="178.4" y="46.4">GND</text>
<text x="183" y="42.6">OUT</text>
<text x="227.8" y="47.8">GND</text>
<text x="64.9" y="52.4">2</text>
<text x="68.4" y="53.6">1</text>
<text x="68.4" y="51.4">2</text>
<text x="89.9" y="52.4">2</text>
<text x="147.4" y="49.5">1</text>
<text x="150.9" y="48.5">1</text>
<text x="227.8" y="50.1">GND</text>
<text x="227.8" y="52.4">GND</text>
<text x="64.9" y="54.7">1</text>
<text x="89.9" y="54.6">1</text>
<text x="227.8" y="54.7">GND</text>
<text x="241.4" y="77">2</text>
<text x="241.4" y="74.7">3</text>
<text x="241.4" y="72.4">4</text>
<text x="244.9" y="78">2</text>
<text x="244.9" y="75.7">3</text>
<text x="244.9" y="73.4">4</text>
<text x="188.5" y="83.2">1</text>
<text x="203.9" y="83.2">8</text>
<text x="241.4" y="79.3">1</text>
<text x="244.9" y="80.3">1</text>
<text x="42.3" y="87.1">AN1</text>
<text x="69.7" y="87.1">PWM</text>
<text x="123.7" y="85.9">TXD1</text>
<text x="142.2" y="86">RAW</text>
<text x="188.5" y="87.8">2</text>
<text x="192" y="84.2">A0</text>
<text x="192" y="88.8">A1</text>
<text x="197.4" y="84.2">VDD</text>
<text x="198.2" y="88.8">WP</text>
<text x="203.9" y="87.8">7</text>
<text x="241.4" y="88.9">4</text>
<text x="244.9" y="89.9">4</text>
<text x="268.8" y="87.7">1</text>
<text x="268.8" y="89.9">2</text>
<text x="42.3" y="91.6">RST</text>
<text x="70.3" y="91.6">INT1</text>
<text x="123.7" y="90.5">RXI1</text>
<text x="123.7" y="95.1">RST</text>
<text x="141.4" y="90.5">GND2</text>
<text x="141.8" y="95.1">RST1</text>
<text x="188.5" y="92.3">3</text>
<text x="192" y="93.3">A2</text>
<text x="197.7" y="93.4">SCL</text>
<text x="203.9" y="92.3">6</text>
<text x="241.4" y="95.8">1</text>
<text x="241.4" y="93.5">2</text>
<text x="241.4" y="91.2">3</text>
<text x="244.9" y="94.5">2</text>
<text x="244.9" y="92.2">3</text>
<text x="268.8" y="92.2">3</text>
<text x="268.8" y="94.5">4</text>
<text x="42.3" y="100.7">SCK</text>
<text x="42.3" y="96.2">CS</text>
<text x="65.5" y="96.2">UART_RX</text>
<text x="65.7" y="100.8">UART_TX</text>
<text x="123.7" y="99.6">GND1</text>
<text x="141.6" y="99.6">VCC1</text>
<text x="188.5" y="96.9">4</text>
<text x="192" y="97.9">VSS</text>
<text x="197.5" y="97.9">SDA</text>
<text x="203.9" y="96.9">5</text>
<text x="244.9" y="96.8">1</text>
<text x="42.3" y="105.3">MISO</text>
<text x="70.7" y="105.3">SCL</text>
<text x="123.7" y="104.2">2</text>
<text x="144.4" y="104.2">A3</text>
<text x="241.4" y="107.1">3</text>
<text x="241.4" y="104.9">4</text>
<text x="244.9" y="105.9">4</text>
<text x="269.4" y="105.9">1</text>
<text x="42.3" y="109.8">MOSI</text>
<text x="70.5" y="109.9">SDA</text>
<text x="123.7" y="108.7">3</text>
<text x="123.7" y="113.3">4</text>
<text x="144.4" y="108.7">A2</text>
<text x="144.4" y="113.3">A1</text>
<text x="241.4" y="111.7">1</text>
<text x="241.4" y="109.4">2</text>
<text x="244.9" y="112.7">1</text>
<text x="244.9" y="110.4">2</text>
<text x="244.9" y="108.2">3</text>
<text x="269.4" y="108.2">2</text>
<text x="269.4" y="110.4">3</text>
<text x="269.4" y="112.7">4</text>
<text x="42.3" y="119">GND1</text>
<text x="42.3" y="114.4">3V3</text>
<text x="69.1" y="119">GND2</text>
<text x="72.1" y="114.4">5V</text>
<text x="123.7" y="117.8">5</text>
<text x="144.4" y="117.8">A0</text>
<text x="43.1" y="125.3" transform="rotate(-90 43.1 125.3)">VBK</text>
<text x="47.7" y="125.3" transform="rotate(-90 47.7 125.3)">INT2</text>
<text x="52.2" y="125.3" transform="rotate(-90 52.2 125.3)">DIG1</text>
<text x="56.8" y="125.3" transform="rotate(-90 56.8 125.3)">DIG2</text>
<text x="61.4" y="125.3" transform="rotate(-90 61.4 125.3)">AN2</text>
<text x="65.9" y="125.3" transform="rotate(-90 65.9 125.3)">DIG3</text>
<text x="70.5" y="125.3" transform="rotate(-90 70.5 125.3)">DIG4</text>
<text x="75" y="125.3" transform="rotate(-90 75 125.3)">VIN</text>
<text x="123.7" y="122.4">6</text>
<text x="144.6" y="122.4">13</text>
<text x="241.4" y="125.4">2</text>
<text x="241.4" y="123.1">3</text>
<text x="241.4" y="120.8">4</text>
<text x="244.9" y="124.1">3</text>
<text x="244.9" y="121.8">4</text>
<text x="269.4" y="122.9">1</text>
<text x="269.4" y="125.2">2</text>
<text x="123.7" y="126.9">7</text>
<text x="123.7" y="131.5">8</text>
<text x="144.6" y="126.9">12</text>
<text x="144.8" y="131.5">11</text>
<text x="182.9" y="130.9">2</text>
<text x="241.4" y="127.6">1</text>
<text x="244.9" y="128.6">1</text>
<text x="244.9" y="126.4">2</text>
<text x="269.4" y="127.5">3</text>
<text x="269.4" y="129.8">4</text>
<text x="123.7" y="136">9</text>
<text x="144.6" y="136">10</text>
<text x="182.9" y="133.2">1</text>
<text x="241.4" y="136.7">4</text>
<text x="244.9" y="137.7">4</text>
<text x="269.4" y="137.7">1</text>
<text x="126.8" y="140.1" transform="rotate(-90 126.8 140.1)">A5A</text>
<text x="133.6" y="140.1" transform="rotate(-90 133.6 140.1)">A4A</text>
<text x="140.5" y="140.1" transform="rotate(-90 140.5 140.1)">A7A</text>
<text x="147.3" y="140.1" transform="rotate(-90 147.3 140.1)">A6A</text>
<text x="194.1" y="141.7">1</text>
<text x="194.1" y="139.5">2</text>
<text x="241.4" y="143.6">1</text>
<text x="241.4" y="141.3">2</text>
<text x="241.4" y="139">3</text>
<text x="244.9" y="142.3">2</text>
<text x="244.9" y="140">3</text>
<text x="269.4" y="140">2</text>
<text x="269.4" y="142.3">3</text>
<text x="70.7" y="149.1">4</text>
<text x="244.9" y="144.6">1</text>
<text x="269.4" y="144.6">4</text>
<text x="32.5" y="150.4">1</text>
<text x="32.5" y="154.9">2</text>
<text x="36" y="151.4">NC</text>
<text x="36" y="155.9">GND</text>
<text x="39.2" y="153.7">SDA</text>
<text x="45.6" y="152.7">5</text>
<text x="70.7" y="153.7">3</text>
<text x="32.5" y="159.5">3</text>
<text x="36" y="160.5">VCC</text>
<text x="39.2" y="158.2">SCK</text>
<text x="45.6" y="157.2">4</text>
<text x="70.7" y="158.2">2</text>
<text x="70.7" y="162.8">1</text>
<text x="104.9" y="167.9">GND1</text>
<text x="124.1" y="167.9">ANT</text>
<text x="169.2" y="167.3">PC</text>
<text x="169.2" y="165.1">PG1</text>
<text x="104.9" y="172.5">RESET</text>
<text x="104.9" y="170.2">DIO5</text>
<text x="123.5" y="172.5">DIO3</text>
<text x="123.7" y="170.2">GND</text>
<text x="169.2" y="169.6">PG2</text>
<text x="104.9" y="179.3">MOSI</text>
<text x="104.9" y="177">SCK</text>
<text x="104.9" y="174.7">NSS</text>
<text x="123.5" y="174.7">DIO4</text>
<text x="123.5" y="179.3">DIO0</text>
<text x="123.9" y="177">VCC</text>
<text x="169.2" y="176.4">GT1</text>
<text x="169.2" y="178.7">GB1</text>
<text x="104.9" y="181.6">MISO</text>
<text x="104.9" y="183.8">GND2</text>
<text x="123.5" y="181.6">DIO1</text>
<text x="123.5" y="183.8">DIO2</text>
<text x="169.2" y="183.3">CTOP</text>
<text x="169.2" y="192.4">GT2</text>
<text x="169.2" y="194.7">GB2</text>
</g>
<g font-size="1.8" fill="#808080">
<text x="214.4" y="24.9">SDCS</text>
<text x="214.8" y="27.2">MOSI</text>
<text x="215.5" y="29.5">VCC</text>
<text x="215.3" y="34">GND</text>
<text x="215.6" y="31.8">SCK</text>
<text x="160.8" y="40.3" transform="rotate(-90 160.8 40.3)">RAW</text>
<text x="214.8" y="36.3">MISO</text>
<text x="57.7" y="42.6">EXTIN</text>
<text x="194.4" y="42.6">VCC</text>
<text x="140.7" y="55.7">A7</text>
<text x="58.2" y="66.5">GND</text>
<text x="195" y="66.5">GND</text>
<text x="233.5" y="77.9">GND</text>
<text x="233.8" y="73.3">SDA</text>
<text x="234" y="75.6">SCL</text>
<text x="178.5" y="78.4">VCC</text>
<text x="233.7" y="80.1">VCC</text>
<text x="30.8" y="87">A6</text>
<text x="85.1" y="87">DIO2</text>
<text x="154.6" y="85.8">RAW</text>
<text x="209.2" y="88.7">GND</text>
<text x="209.2" y="84.1">VCC</text>
<text x="233.8" y="89.8">SDA</text>
<text x="257.7" y="89.8">SDA</text>
<text x="257.9" y="87.5">SCL</text>
<text x="268.4" y="85.3">GI2C</text>
<text x="21" y="91.5">LORA_NRESET</text>
<text x="85.1" y="91.5">DIO0</text>
<text x="154.6" y="90.4">GND</text>
<text x="209.2" y="93.2">SCL</text>
<text x="233.5" y="94.4">GND</text>
<text x="234" y="92.1">SCL</text>
<text x="257.4" y="94.4">GND</text>
<text x="257.6" y="92.1">VCC</text>
<text x="24.2" y="96.1">LORA_NSS</text>
<text x="29.5" y="100.6">SCK</text>
<text x="85.1" y="96.1">GPSTX</text>
<text x="85.1" y="100.6">GPSRX</text>
<text x="111.7" y="99.5">GND</text>
<text x="154.6" y="99.5">VCC</text>
<text x="180.6" y="97.8">GND</text>
<text x="209.2" y="97.8">SDA</text>
<text x="233.7" y="96.7">VCC</text>
<text x="265.6" y="96.7">GROVE_4PIN</text>
<text x="28.7" y="105.2">MISO</text>
<text x="85.1" y="105.2">SCL</text>
<text x="111.6" y="104">DIO0</text>
<text x="154.6" y="104">GPSRX</text>
<text x="201.3" y="104.6">VCC</text>
<text x="230.9" y="105.8">GPSRX</text>
<text x="255.6" y="105.8">GPSTX</text>
<text x="268.4" y="102.9">GSER</text>
<text x="28.7" y="109.7">MOSI</text>
<text x="85.1" y="109.7">SDA</text>
<text x="108" y="108.6">SWITCH1</text>
<text x="110.8" y="113.2">SDCS</text>
<text x="154.6" y="113.2">A1</text>
<text x="155.2" y="108.6">GPSTX</text>
<text x="231.1" y="108">GPSTX</text>
<text x="233.5" y="110.3">GND</text>
<text x="233.7" y="112.6">VCC</text>
<text x="255.4" y="108">GPSRX</text>
<text x="258" y="112.6">GND</text>
<text x="258.2" y="110.3">VCC</text>
<text x="28.1" y="118.8">GND</text>
<text x="28.2" y="114.3">VCC</text>
<text x="85.1" y="118.8">GND</text>
<text x="85.1" y="114.3">RAW</text>
<text x="113.8" y="117.7">D5</text>
<text x="154.6" y="117.7">A0</text>
<text x="265.6" y="114.9">GROVE_4PIN</text>
<text x="111.6" y="122.3">DIO2</text>
<text x="155.2" y="122.3">SCK</text>
<text x="168.3" y="125.7">SWITCH1</text>
<text x="195.3" y="125.1">LED</text>
<text x="235.1" y="121.7">D5</text>
<text x="235.1" y="124">A1</text>
<text x="259.5" y="122.8">D5</text>
<text x="259.6" y="125.1">A1</text>
<text x="269" y="120.6">GDIG</text>
<text x="112.1" y="126.8">DIO1</text>
<text x="112.2" y="131.4">LED</text>
<text x="155.2" y="131.4">MOSI</text>
<text x="155.2" y="126.8">MISO</text>
<text x="182.8" y="128.5">S1</text>
<text x="233.5" y="126.2">GND</text>
<text x="233.7" y="128.5">VCC</text>
<text x="258" y="129.7">GND</text>
<text x="258.2" y="127.4">VCC</text>
<text x="265.6" y="131.9">GROVE_4PIN</text>
<text x="103.5" y="135.9">LORA_NRESET</text>
<text x="155.2" y="135.9">LORA_NSS</text>
<text x="192.1" y="137.1">LED1</text>
<text x="222.3" y="136.5">VCC</text>
<text x="235.7" y="137.6">A0</text>
<text x="260.2" y="137.6">A0</text>
<text x="269.6" y="135.4">GANA</text>
<text x="52.1" y="139.1" transform="rotate(-90 52.1 139.1)">DIO1</text>
<text x="70.5" y="143.3">DISPLAY</text>
<text x="234.1" y="142.2">GND</text>
<text x="235.7" y="139.9">A6</text>
<text x="258.2" y="142.2">VCC</text>
<text x="260.2" y="139.9">A6</text>
<text x="37.3" y="147.9">TC74</text>
<text x="37.9" y="146.2">IC3</text>
<text x="59.6" y="149">SDA</text>
<text x="70.8" y="145">SD1306</text>
<text x="140.4" y="149.3" transform="rotate(-90 140.4 149.3)">A7</text>
<text x="147.2" y="149.3" transform="rotate(-90 147.2 149.3)">A6</text>
<text x="224.9" y="146.7">A0</text>
<text x="234.3" y="144.5">VCC</text>
<text x="258" y="144.5">GND</text>
<text x="266.1" y="146.7">GROVE_4PIN</text>
<text x="25.2" y="155.8">GND</text>
<text x="50.4" y="153.6">SDA</text>
<text x="59.8" y="153.6">SCL</text>
<text x="126.7" y="150.4" transform="rotate(-90 126.7 150.4)">SCL</text>
<text x="133.5" y="150.6" transform="rotate(-90 133.5 150.6)">SDA</text>
<text x="25.4" y="160.4">VCC</text>
<text x="50.4" y="158.1">SCL</text>
<text x="59.9" y="158.1">GND</text>
<text x="144.9" y="159.9">ANT2</text>
<text x="211.5" y="156.4">VCC</text>
<text x="60.1" y="162.7">VCC</text>
<text x="91.8" y="167.8">GND</text>
<text x="83.6" y="172.3">LORA_NRESET</text>
<text x="138.1" y="170.1">GND</text>
<text x="148.7" y="171.8">GND</text>
<text x="211.8" y="168.4">SCL</text>
<text x="220.7" y="168.4">SDA</text>
<text x="86.8" y="174.6">LORA_NSS</text>
<text x="91.3" y="179.2">MOSI</text>
<text x="92.1" y="176.9">SCK</text>
<text x="138.1" y="176.9">VCC</text>
<text x="138.1" y="179.2">DIO0</text>
<text x="91.3" y="181.5">MISO</text>
<text x="91.8" y="183.7">GND</text>
<text x="138.1" y="183.7">DIO2</text>
<text x="138.1" y="181.4">DIO1</text>
<text x="149.5" y="183.3" transform="rotate(-90 149.5 183.3)">PAD1</text>
<text x="158.6" y="183.2" transform="rotate(-90 158.6 183.2)">PAD6</text>
<text x="149.5" y="189.5" transform="rotate(-90 149.5 189.5)">PAD2</text>
<text x="158.6" y="190" transform="rotate(-90 158.6 190)">PAD5</text>
<text x="149.5" y="194.6" transform="rotate(-90 149.5 194.6)">PAD3</text>
<text x="158.6" y="195.7" transform="rotate(-90 158.6 195.7)">PAD4</text>
</g>
<text font-size="1.8" fill="#800000" x="199.6" y="107.4" transform="rotate(-90 199.6 107.4)">+</text>
</svg>
